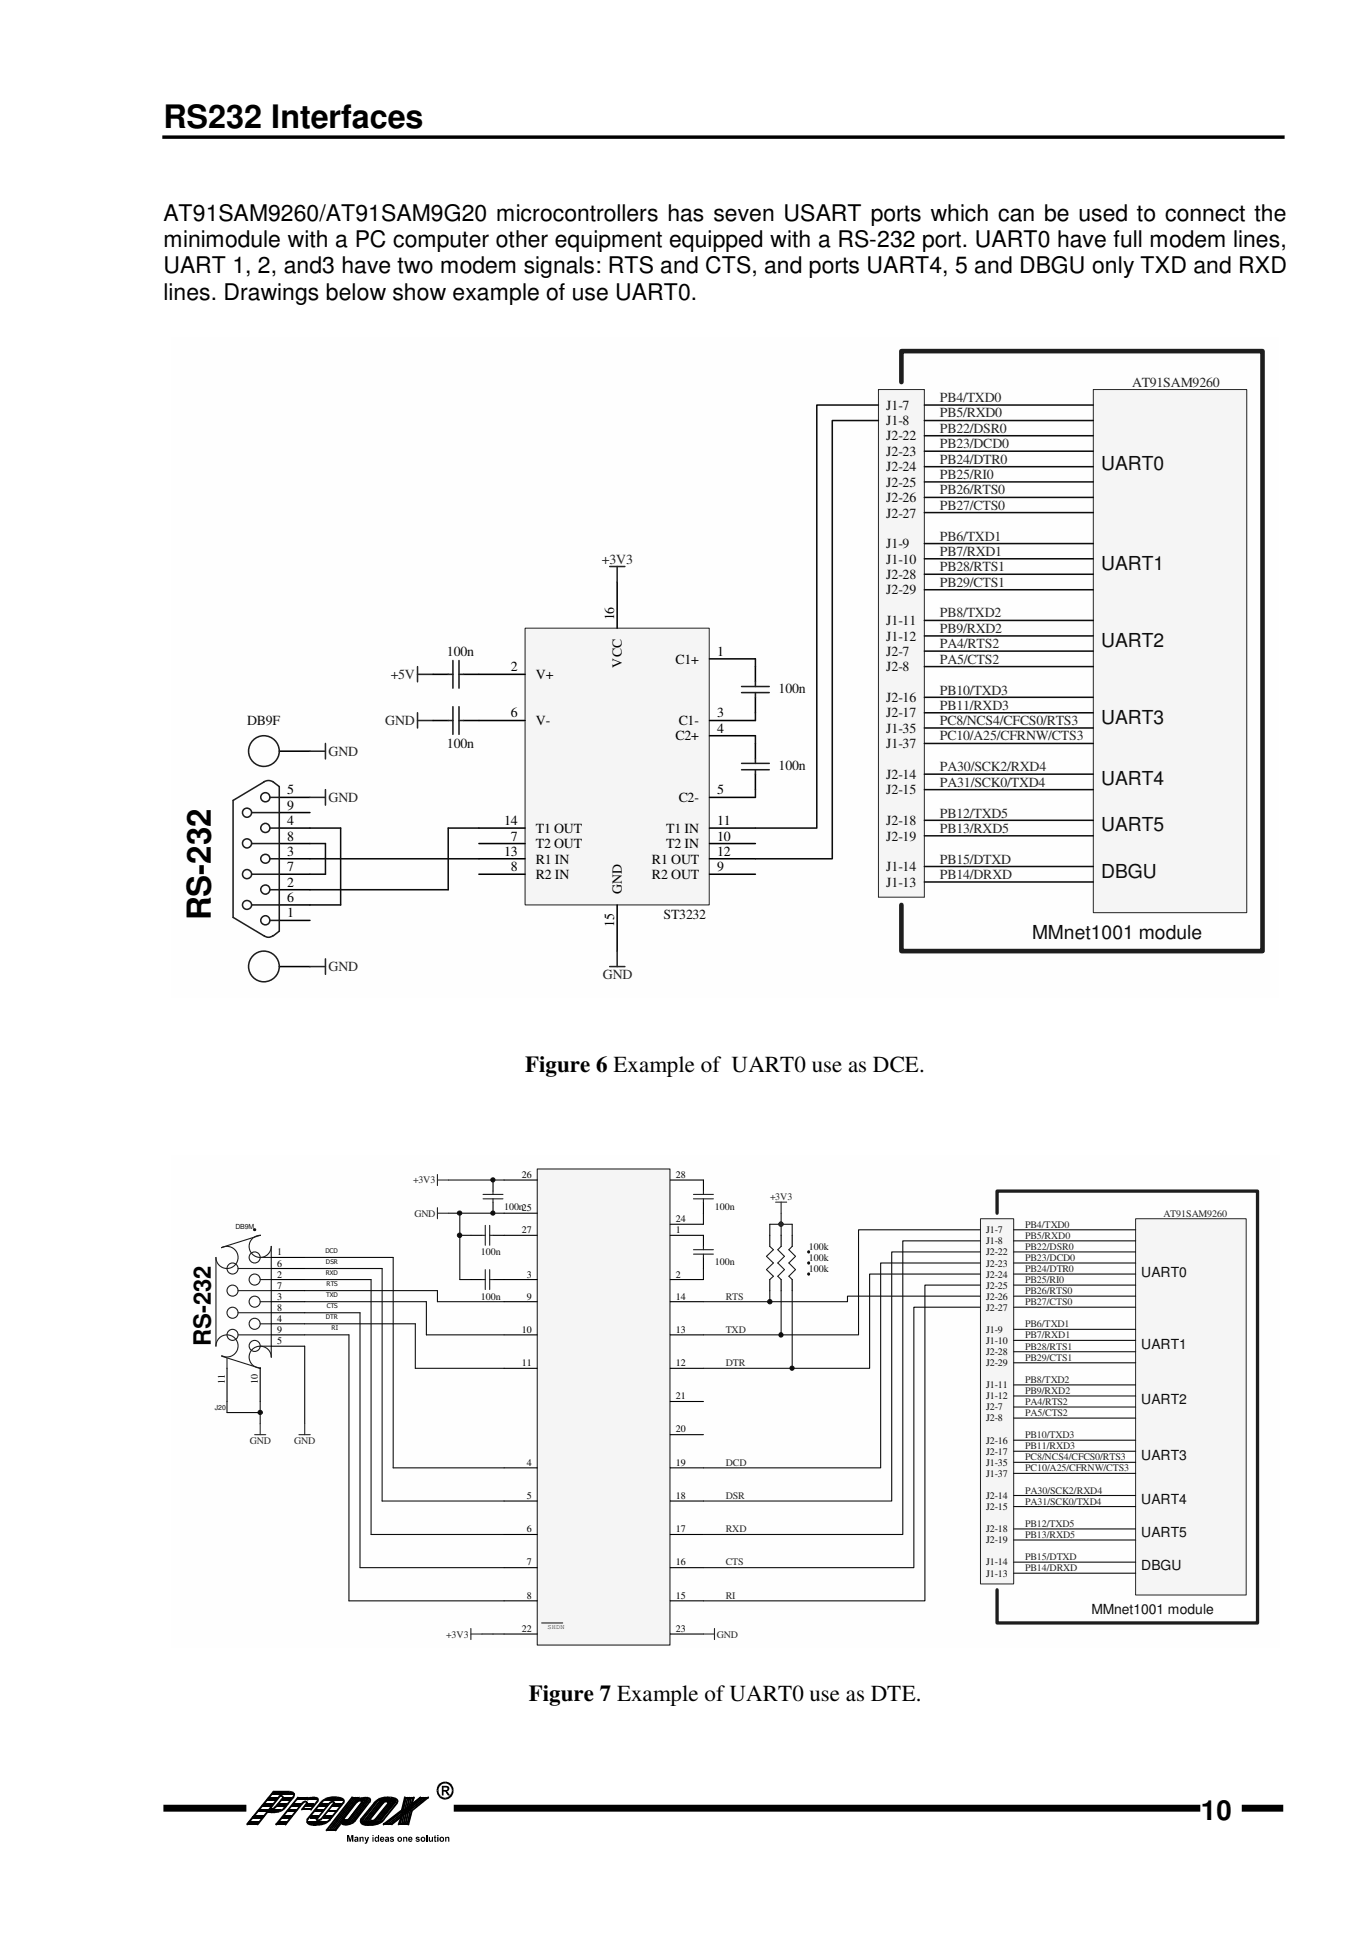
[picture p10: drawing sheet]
<svg xmlns="http://www.w3.org/2000/svg" width="210mm" height="297mm" viewBox="0 0 210 297" stroke-linecap="round" stroke-linejoin="round" font-family="sans-serif">
<path d="M25 276.9h12.7M69.5 276.9h114.3M190.1 276.9h6.4" fill="none" stroke="#000" stroke-width="1.1" stroke-linecap="butt"/>
<g fill="#000">
<path d="M37.7 279.2l.2 .3-.2-.1zM37.8 279.2h1.6v.3h-1.6zM38 279h.1v.3l-.2-.1zM38 278.9l.1-.1v.3zM38.1 278.8h1.6v.3h-1.6zM38.6 278.2l.1-.1v.3zM38.7 278.1h1.6v.3h-1.6zM38.8 278l.1-.1v.3l-.1-.1zM38.9 277.9h1.5v.3h-1.5zM39.3 279.2l.2 .2-.1 .1zM39.3 277.2h.2v.3h-.2zM38.1 279h1.4v.3h-1.4z"/>
<path d="M39.5 279l.1 .1-.1 .2zM39.7 278.8l.1 .1v.2h-.1zM39.6 277.1l.2-.1v.3l-.2-.1zM40 276.4l.2-.1v.3h-.2zM40.2 276.3h1.4v.3h-1.4zM40.3 278.1l.1 .1-.1 .2zM40.4 277.9l.2 .1-.2 .2zM40.3 276.1h.2v.3h-.2zM40.5 276.1h1.3v.3h-1.3zM40.8 277.4l.1-.1v.3h-.1zM40.9 277.3h.6v.3h-.6zM40.8 275.5l.1-.1v.3l-.1-.1z"/>
<path d="M40.9 275.4h1.3v.3h-1.3zM41 275.3l.1-.1v.3l-.2-.1zM41.1 275.2h1.4v.3h-1.4zM41.4 276.6h.1v.3h-.1zM41.5 277.3l.2 .1-.1 .2h-.1zM41.4 277.4l.1-.1v.3l-.1-.1zM41.6 276.3l.1 .1v.2h-.1zM41.6 274.6l.1-.1v.3h-.1zM41.8 274.2l.2 .2-4.1 5-.2-.2zM41.8 276.1h.2l-.1 .3zM41.7 274.3l.2-.1v.3l-.2-.1zM41.8 274.4h.1v.3l-.1-.1z"/>
<path d="M41.8 274.2h.2v.2zM42 276.6l.3 .2h-.1zM41.5 276.6l.2 .2 .4-.2 .2 .1-.3 .3-.4 .1-.2-.2h.1zM42.2 279.3l.2 .1-.2 .1zM42.2 275.4l.2 .1-.1 .2h-.1zM42.2 279.2h.1v.3zM42.3 279.2h1.4v.3h-1.4zM42.1 276.5h.2v.2zM42.2 276.4l.2-.1v.3h-.2zM42.4 276.3h1.4v.3h-1.4zM42.5 275.2l.1 .1-.1 .2zM42.4 279.1l.1-.1v.3z"/>
<path d="M42.5 279h1.2v.3h-1.2zM42.5 276.1h.1v.3h-.1zM42.6 276.1h1.4v.3h-1.4zM42.6 277.2l.2 .1-.1 .2h-.1zM42.5 278.9l.2-.1v.3zM42.7 278.8h1.2v.3h-1.2zM42.7 274.9l.2 .2-3.4 4.3-.2-.2zM41.5 277.3l1.2-.1 .1 .3-1.3 .1zM42.7 274.9h.1v.3l-.1-.1zM42.7 274.9h.2v.2zM43.1 277l.1 .1-.1 .2zM43 275.5l.1-.1v.3h-.1z"/>
<path d="M43.1 275.4h1.4v.3h-1.4zM43.2 275.3h.2v.1h-.2zM43.2 275.2l.2 .2-1.1 1.3-.2-.1zM43.1 278.2l.2-.1v.3zM43.3 278.1h1.2v.3h-1.2zM43.2 275.3l.1-.1v.3l-.2-.1zM43.3 275.2h1.4v.3h-1.4zM43.4 276.8l.2 .1-.1 .1zM43.2 275.2h.2v.2zM42.7 277.2l.6-.3 .1-.2 .2 .2-.3 .4-.5 .2zM42.8 274.9h.5l.1 .4h-.2l-.1-.2-.3 .1zM43.3 278l.2-.1v.3l-.2-.1z"/>
<path d="M43.5 277.9h1.2v.3h-1.2zM43.6 279.3l.2 .1-.2 .1zM43.6 276.5l.3 .2h-.3zM43.6 276.5l.3 .2-.3 .2-.2-.2zM43.4 276.7h.2l.1 .2zM43.7 279.2l.2 .1-.1 .2h-.1zM43.7 279l.2 .1-.1 .2zM43.8 276.3l.1 .1v.2h-.1zM43.6 276.5h.3v.2zM43.9 278.8l.2 .1-.1 .2h-.1zM43.8 277.3l.1-.1v.3h-.1zM43.9 277.2h1.3v.3h-1.3z"/>
<path d="M44 276.1l.2 .1-.1 .2zM44 277h.1v.3l-.1-.1zM44.1 277h1.2v.3h-1.2zM41.9 274.2h2.4v.3v-.3v.3h-2.4zM44.5 275.4l.1 .1v.2h-.1zM44.5 278.1l.1 .1-.1 .2zM44.7 275.2l.2 .1-.1 .2h-.1zM44.6 276.4l.1-.1v.3h-.1zM44.7 276.3h1.2v.3h-1.2zM44.7 277.9l.1 .1-.1 .2zM44.7 275.2l.3 .1-.3 .1zM44.7 275.1l.3 .2-1.1 1.4-.3-.2z"/>
<path d="M44.7 274.4h.2l-.1 .3h-.1zM44.8 276.1h.2v.3l-.2-.1zM45 276.1h1.2v.3h-1.2zM44.3 274.2l.6 .1 .2 .3 .1 .3-.2 .4-.3-.1 .2-.5-.6-.2zM44.7 275.1h.3v.2zM45 274.5l.1 .1-.1 .2zM45.2 277.2l.1 .1v.2h-.1zM45.3 277l.2 .1-.1 .2h-.1zM45.4 275.5l.1-.1v.3l-.1-.1zM45.5 275.2l.2 .1-3.3 4.1-.2-.2zM45.5 275.3h.1v.3l-.1-.1zM45.5 275.1h.1v.3l-.1-.1z"/>
<path d="M45.6 275.1h1.5v.3h-1.5zM45.5 275.1h.2l.1 .2zM45.9 276.3l.2 .1-.1 .2h-.1zM46.2 276.1l.1 .1-.1 .2zM46.1 276.9l.3 .2-.2 .1zM46.1 277l.1-.1v.3zM46.2 276.9h1.4v.3h-1.4zM46.2 276l.2 .1-2.6 3.3-.2-.2zM46.2 276l.2 .2h-.2zM46.3 275.9l.2 .1v.1l-.3-.1zM46.7 276.4l.1-.1v.3h-.1zM46.8 276.3h1.2v.3h-1.2z"/>
<path d="M46.9 276l.2 .1-.7 1-.2-.2zM46.9 276.1l.3-.1-.2 .2zM46.8 276.2l.1-.1v.3h-.1zM46.9 276.1h1.2v.3h-1.2zM47 275.6l.2-.1v.2zM47 278.4l.2 .3-.2-.1zM46.9 278.9l.1-.1v.3zM47.1 275.1l.1 .1-.1 .2zM46.9 275.2v-.1l.2 .1-.2 .1zM46.9 275.9h.2l.1 .2zM47 275.3l.1-.1 .1 .3-.2-.1zM47.1 278.4l.1 .1v.2z"/>
<path d="M46.3 275.9a.47 .47 0 0 1 .5-.2 .47 .47 0 0 1 .4 .3l-.3 .1-.2-.1-.3 .1-.2-.1zM47.1 279h.1v.3l-.1-.1zM46.9 275.3l.2-.1 .1 .3-.2 .1zM47.3 278.2l.1-.1v.3zM47.4 278.1h1.2v.3h-1.2zM47.5 277l.2 .2h-.2zM47.5 277.9h.1v.3l-.1-.1zM47.6 277.9h1.3v.3h-1.3zM47.6 276.9l.2 .1-.1 .2h-.1zM47.8 279.3l.1-.1v.3l-.2-.1zM47.9 279.2h.3v.3h-.3zM47 278.4h.1l.2 .7 .6 .1v.3h-.3a.81 .81 0 0 1-.7-.5z"/>
<path d="M47.9 279.2l.1 .1v.2h-.1zM48 276.3l.1 .2-.1 .1zM48.1 276.1l.1 .1v.2h-.1zM48 277.2h.1v.3h-.1zM48.1 277.2h1.3v.3h-1.3zM48 279.3l.2-.1v.3h-.2zM48.2 279.2h.2v.3h-.2zM48.2 279.2l.1 .1v.2h-.1zM48.2 277.1l.1-.1v.3zM48.3 277h1.2v.3h-1.2zM48.4 279.2l.1 .1v.2h-.1zM48.3 278.5l.3 .1-.2 .1z"/>
<path d="M48.3 279.3l.1-.1v.3h-.1zM48.4 275.3h.2l-.1 .3zM48.5 275.7l.2 .2-1 1.3-.2-.3zM48.4 275.8l.3 .1-.2 .1zM48.6 275.4l.1 .1v.2h-.1zM48.6 278.1l.2 .1-.2 .2zM48.4 278.4h.2v.2h-.3zM48.5 275.7h.2v.2zM47.1 275.2l.7-.1h.6l.4 .2v.4l-.1 .2-.2-.1 .1-.3-.5-.1-.9 .1zM48.7 276.4l.1-.1v.3h-.1zM48.8 276.3h1.3v.3h-1.3zM48.9 277.9l.1 .1-.1 .2z"/>
<path d="M48.9 276.2l.1-.1v.3h-.1zM49 276.1h1.3v.3h-1.3zM49 276l.2 .2-2 2.4-.2-.2zM49 276l.2 .2-.3-.1zM49 278.5l.3 .1-.2 .1zM48.3 278.6h.6l.2-.2 .1 .3-.3 .1h-.3zM49 276l.1-.2 .3 .2-.2 .2zM49.1 275.8l.3 .2-.2 .1zM49 276l.1-.1 .1 .2zM49.1 278.4l.2 .1-.1 .2zM49.4 277.2l.1 .1v.2h-.1zM49.1 275.8h.2l.1 .2z"/>
<path d="M49.4 278.2l.1-.1v.3zM49.5 278.1h1.2v.3h-1.2zM49.5 277l.2 .1-.1 .2h-.1zM49.5 278l.2-.1v.3h-.2zM49.7 277.9h1.2v.3h-1.2zM49.6 275.5h.1v.3zM49.7 279l.1 .1-.1 .2zM50 278.8l.1 .1-.1 .2zM50.1 276.3l.1 .1v.2h-.1zM50.1 277.3l.1-.1v.3h-.1zM50.2 277.2h1.2v.3h-1.2zM50.3 276.1l.1 .1v.2h-.1z"/>
<path d="M50.3 280l.3 .1-.2 .1zM50.4 276l.2 .1-2 2.5-.2-.1zM50.3 275.3h.1v.2h-.2zM50.4 275.3h1.5v.2h-1.5zM50.3 277.2l.1-.1v.3l-.1-.1zM50.4 277.1h1.2v.3h-1.2zM50.4 278.5l.2 .2h-.1zM48.4 279.2l1.1-.1 .7-.3 .2-.3 .2 .2-.6 .5-.8 .3h-.8zM50.4 276l.2 .2h-.1zM50.5 275.9l.1 .1v.1l-.2-.1zM50.6 280l.2 .1v.1h-.2zM50.5 278.4l.2 .1-.1 .2z"/>
<path d="M50.7 278.1l.2 .1-.2 .2zM50.7 276.4l.1-.1v.3h-.1zM50.8 276.3h1.3v.3h-1.3zM50.9 277.9l.2 .1-.2 .2zM50.9 280l.2 .2h-.2zM50.9 276.2l.1-.1v.3h-.1zM51 276.1h1.3v.3h-1.3zM51.1 276l.2 .1-2 2.5-.2-.1zM51.1 276.1l.2-.1-.1 .2zM51.2 280l.2 .1-.1 .1zM51.1 275.9l.2 .1v.1l-.2-.1zM50.4 275.9a.5 .5 0 0 1 .9 .1l-.2 .1-.3-.1-.2 .2z"/>
<path d="M51.4 277.2l.1 .1v.2h-.1zM51.6 277.1l.1 .1v.2h-.1zM49.4 275.5l1.1-.4h1.1v.3l-.8-.1-.6 .2-.5 .2-.3 .3-.3-.2zM51.9 275.3l.2 .1v.1h-.2zM52 279.2l.2 .2-.7 .9-.2-.2zM52.1 276.3l.2 .1-.1 .2h-.1zM52 279.1h.2l.1 .2zM52.3 276.1l.2 .2-.1 .1h-.1zM52.2 278.7h.1v.3l-.1-.1zM52.3 278.7h1v.3h-1zM52.2 279.1l.1-.1v.3zM52.3 279h1.4v.3h-1.4z"/>
<path d="M52.4 278.5l.2 .2h-.1zM52.5 276l.2 .1-2.1 2.6-.2-.2zM51.6 275.1h.5l.6 .3 .1 .5-.1 .2-.2-.2 .1 .3-.2-.1 .1-.4-.5-.3h-.4zM52.3 278.9h.2v.2zM52.5 278.6l.3-.2 .2 .2 .3-.2 .2 .3-.5 .1h-.3zM52.5 275.5h.2l-.1 .3zM52.5 275.9h.1l.1 .2-.1 .1zM52.5 279.2l.1-.1v.3h-.1zM52.5 275.9h.1l.1 .2zM52.9 279.1l.2 .1-.1 .1-.1-.1zM53.2 279.1l.2 .2-.3-.1zM52.6 279.1l.6 .1v.3l-.6-.1z"/>
<path d="M53.2 279.2h.1l-.1 .3zM53.3 278.7l.1 .1-.1 .2zM53.3 278.5l.2 .2h-.2zM53.4 279.1l.3 .1-.2 .1zM53.7 279l.1 .1-.1 .2zM53.8 275.1l.2 .2-3.9 5-.2-.2zM53.8 278.9l.3 .2h-.3zM53.8 275.1h.1v.3l-.1-.1zM53.9 275.1h1v.3h-1zM54 275.2l.2 .2-3.6 4.7-.2-.1zM53.8 275.1h.2l.1 .2zM54.1 278.8l.3 .1-.2 .1z"/>
<path d="M52.2 279l.1-.1 .2 .3h.5l.8-.2 .4-.3 .2 .2-.4 .4-1 .2-.7-.1-.1-.2zM54 275.2h.2l.1 .1zM54.3 275.2l.2 .2-3.7 4.7-.2-.1zM54.2 278.7h.2v.2zM54.5 275.8l.2 .2-2.1 2.7-.2-.2zM54.3 275.2l.1-.1 .1 .3zM54.4 275.9l.1-.1 .2 .3h-.2zM54.6 275.2l.2 .2-3.7 4.7-.2-.1zM54.6 275.4h1.2v.4h-1.2zM54.4 275.5l.2-.1v.4l-.2-.1zM54.7 275.3l.2 .2-3.5 4.6-.2-.1zM54.5 275.8h.2v.2z"/>
<path d="M54.6 275.2l.1-.1 .1 .2zM54.9 275.3l.1 .2h-.2zM54.7 275.3h.2v.2zM54.9 275.1l.2 .1-.1 .2zM55.2 278.4l.2 .3-.2-.1zM55.2 275.9l.3 .1-.2 .1zM55.2 278.7v.3h-.1zM55.3 278.4l.2 .1-.1 .2h-.1zM55.3 275.8l.2 .3-2 2.6-.2-.2zM55.3 278.6l.3 .2h-.2zM55.3 279.1l.1-.1v.3l-.1-.1zM55.3 275.8h.2l.1 .2z"/>
<path d="M54.6 275.8l.3-.3h.3l.3 .3v.2l-.5-.2-.3 .3zM55.7 278.6l.2 .2h-.2zM55.8 275.4l.2 .1-.1 .3h-.1zM55.8 275.2l.2 .2-2.9 3.8-.2-.1zM56 278.6l.2 .2h-.2zM55.8 275.2h.2l.1 .1zM56.1 275.2l.2 .2-2.9 3.8-.2-.1zM56.3 275.3l.2 .2-2.8 3.7-.2-.1zM56.1 275.2h.2v.2zM55.2 278.4h.1v.3l.1-.1v.3l.1 .2 .8 .2v.3l-.6-.1a.67 .67 0 0 1-.6-.6zM56.3 279.3l.2 .1-.1 .2h-.1zM56.2 279.3h.1v.3l-.1-.1z"/>
<path d="M56.4 275.5l.2 .2-2.5 3.4-.3-.2zM56.3 275.3h.1l.1 .2zM56.5 275.8l.2 .2-2.3 2.9-.2-.2zM56.4 275.8l.3 .2h-.2zM58.6 275.7l.2 .2-2.3 3-.2-.2zM56.4 275.5l.2-.1v.3zM56.6 278.4l.1 .2h-.1zM56.5 275.8l.1-.1 .1 .3zM54.9 275.3l.8-.2 .8 .1 .3 .3-.1 .5-.2-.2a.21 .21 0 0 0 0-.3 .21 .21 0 0 0-.2-.1l-1.3 .1zM56.6 278.5h.2l-.2 .1zM57.2 276l.2 .2-2 2.4-.2-.2zM57.1 276.1l.3 .1h-.2z"/>
<path d="M57.3 278.7l.2 .2-.1 .1zM57.3 275.9l.3 .2h-.2zM56.6 278.6l.2-.1 .3 .1 .3-.1 .1 .2-.3 .1h-.3zM57.4 275.8l.2 .2-.2 .2-.2-.2zM57.4 278.5l.1 .2-.1-.1zM57.2 276h.2v.1zM57.4 278.5h.1v.2zM57.4 275.8h.2v.2zM57.7 278.6l.2 .2h-.2zM57.7 275.6l.3 .2-2.4 3-.2-.2zM57.8 275.5h.1v.3l-.1-.1zM57.9 279l.1 .1v.2h-.1z"/>
<path d="M57.7 275.6h.3v.2zM58 278.6l.2 .2h-.2zM58.1 275.6l.2 .2-2.4 3-.2-.2zM58.2 278.6l.1 .2h-.1zM58.1 275.6h.1v.3l-.1-.1zM60.4 275.7l.2 .1-2.4 3-.2-.2zM58.1 275.6h.2v.2zM58.4 278.7l.2 .1-.1 .2h-.1zM58.4 275.6l.2 .2-2.4 3-.2-.2zM58.5 276l.2 .2-.2-.1zM58.5 275.3h.1v.2h-.1zM56.3 279.3l1.3-.1 .7-.3 .3-.4 .2 .2-.3 .4-.8 .3-1.4 .2z"/>
<path d="M58.6 278.6l.2 .1h-.2zM58.6 275.9l.2 .2-2 2.5-.2-.2zM58.4 275.6h.2l.1 .2zM58.6 279.2l.2 .3-.2-.1zM58.6 279.2h.2v.3l-.2-.1zM58.8 279.2h1.2v.3h-1.2zM58.6 275.9h.2v.2zM58.6 278.5h.2l.1 .1zM59.1 279l.2 .3h-.2zM59.3 276.1h.2l-.1 .1zM59.3 279.2l.2 .2h-.1zM59.4 276l.2 .1-2.1 2.5-.1-.1z"/>
<path d="M58.7 275.9l.3-.2a.32 .32 0 0 1 .4 .3l.1 .1h-.2l-.1-.1h-.2l-.3 .1-.1-.1zM59.2 275.6l.2-.1 .1 .1-.3 .2zM59.4 276h.2v.1zM59.6 276.4l.2-.2v.2zM59.6 276.1l.3-.1-.1 .2zM59.4 275.5l.3 .1-.3 .1zM57.4 275.8l.8-.5 .6-.2h1v.3h-1a1.7 1.7 0 0 0-1.2 .6zM59.8 275.7l.2 .2-2.5 3-.2-.2zM59.2 275.8l.3-.2 .3 .6-.2 .2zM59.4 275.7l.3-.1 .2 .4-.3 .1zM59.9 279.1l.2 .2-.2-.1zM59.9 279.2l.2 .2h-.2z"/>
<path d="M60 279.2l.1 .1-.1 .2zM59.8 275.7l.2-.1 .1 .2zM58.6 275.3h1.6v.3l-1.6-.1zM60.2 275.3l.1 .1-.1 .2zM60.2 275.6l.2 .2-2.5 3-.2-.2zM60.2 275.6h.1l.1 .2zM60.5 275.6l.1 .1-.1 .2zM60.5 275.7l.2 .2-2.3 2.9-.2-.2zM60.4 275.6h.2v.2zM59.8 275.1h.4a1.08 1.08 0 0 1 .8 .6l-.1 .5v-.1l-.2-.1 .1 .2-.2-.1 .1-.4-.4-.2-.5-.1zM60.7 275.5h.1l-.1 .3zM60.7 276l.2 .2-2.1 2.5-.2-.2z"/>
<path d="M60.5 275.7l.2-.1 .1 .2zM60.7 276l.1-.1 .1 .3zM60.7 275.9l.2 .1v.2zM60.9 279.2l.3 .2h-.2zM60.9 279.2h.1v.3l-.1-.1zM61 279.2h1.5v.3h-1.5zM61.1 279.1l.3 .1-.1 .1zM59.9 279.2l1.4-1.2 .2 .3-1.4 1.1zM61.3 278.1l.3 .1-.4 1.2-.3-.2zM61.3 277.2h.3l-.2 .1zM61.4 279.1l.3 .1-.2 .1zM58.7 279.2l2.7-2.1 .2 .2-2.8 2.1z"/>
<path d="M61.3 278h.2l.1 .3zM61.3 278.1l.3-.1v.2zM61.4 277l.2 .1v.2zM61.7 279.1l.3 .1-.2 .1zM61.8 275.2l.3 .1-.5 1.9h-.2zM62 275.3h.3l-.9 3.9-.3-.1zM62 279.1l.3 .1-.2 .1zM61.8 275.1h.2v.3l-.2-.1zM62 275.1h1.3v.3h-1.3zM61.8 275.1h.3v.2zM62 275.2l.1-.1 .2 .2zM62.3 275.3h.2l-.8 3.9-.3-.1z"/>
<path d="M62.3 279.1l.2 .1-.1 .1zM62.4 279.3l.3 .1-.3 .1zM62.3 275.2l.1-.1 .1 .2zM62.5 275.3h.3l-.8 3.9-.3-.1zM62.5 279.2l.2 .1-.1 .2zM62.6 275.2l.1-.1 .1 .2h-.3zM62.8 275.3h.3l-.8 3.9-.3-.1zM62.8 276.3l.3 .1-.2 .1zM62.9 277.2h.3l-.5 2.2-.3-.1zM62.9 276.3l.3 .2h-.2zM62.9 277.1l.2 .3-.2-.1zM62.8 275.2h.3v.1z"/>
<path d="M63.1 275.3h.3l-.9 3.9-.2-.1zM63.2 275.2l.3 .1-.4 1.1-.3-.1zM62.9 277.1h.3v.1zM63.3 275.1l.2 .1-.1 .2h-.1zM63.1 275.2l.2-.1 .1 .2zM63.2 275.1h.3v.2l-.3-.1zM59.1 279l5.2-3.8 .1 .2-5.1 3.9zM63 276.2l1.3-1.1 .1 .3-1.2 1.1zM64.2 275.2l.2-.1v.3l-.2-.1zM64.4 275.1h1.1v.3h-1.1zM64.3 275.2h.2v.1l-.1 .1zM64.3 275.1l.2 .1-.1 .2z"/>
<path d="M59.4 279.2l5.3-4 .2 .2-5.4 4zM64.7 275.2h.2v.1v.1zM59.9 279.1l5.2-3.9 .2 .2-5.2 3.9zM65.1 275.2h.2l.1 .1-.1 .1zM63 277.1l2.4-2 .2 .2-2.4 2zM65.5 275.1h.2l-.1 .3h-.1zM65.4 275.1h.3v.2zM67.1 273.3l.5-.4 .6-.1v.3h-.3a1.09 1.09 0 0 0-.8 .8v.3l-.3-.1 .3 .1h-.3h.3h-.3l.1-.6zM66.8 274.1l.3 .1zM66.8 274.2h.3l.2 .5 .2 .3-.2 .2-.4-.5zM68.2 272.8l.5 .1a1.17 1.17 0 0 1 .7 .9l.1 .4h-.3l-.3-.8-.5-.3h-.2zM67.5 275l.3 .2 .4 .1v.2l-.8-.2-.1-.1z"/>
<path d="M69.2 274.1l.3 .1-.1 .4a1.42 1.42 0 0 1-1.2 .9v-.2l.4-.2 .3-.2 .2-.4zM69.2 274.1l.3 .1zM49.9 280.2l.2 .1-.1 .1zM49.9 280.2l.1-.1v.3l-.1-.1zM50 280.1h1.4v.3h-1.4zM51.2 280.2l.3 .1-.2 .1zM51.4 280.1l.1 .1-.1 .2z"/>
</g>
<path d="M39.5 277.3h3.1M39.8 277.2h3.3M41.7 274.7h3.3M41.9 274.5h2.8M45.5 275.5h3.1M45.6 275.4h2.8M47 279h3M47.2 279.2h2.5M49.7 275.6h2.8M55.4 279.2h2.5M57.9 275.6h2.8M58.2 275.7h2.3" fill="none" stroke="#000" stroke-width=".3"/>
<g fill="#000">
<path d="M67.6 273.4h.8l.3 .2 .1 .4-.1 .2-.3 .1 .5 .6h-.3l-.4-.6h-.3v.6h-.3zM67.9 273.7v.4l.6-.1-.1-.3z" fill-rule="evenodd"/>
<path d="M53.1 281h.3l.2 .7 .2-.7h.3v1h-.2v-.8l-.2 .8h-.2l-.2-.8v.8h-.2z" fill-rule="evenodd"/>
<path d="M54.4 281.3h.4l.1 .7h-.2v-.1l-.3 .1-.2-.1 .1-.3 .4-.1v-.1h-.4zM54.4 281.7v.2l.3-.1v-.2z" fill-rule="evenodd"/>
<path d="M55 281.3h.2l.3-.1 .2 .1v.7h-.2v-.6h-.3v.6h-.2z" fill-rule="evenodd"/>
<path d="M55.8 281.3h.2l.1 .5 .2-.5h.2l-.3 .9-.2 .1-.2-.1h.2v-.2z" fill-rule="evenodd"/>
<path d="M57 281h.2v.1h-.2zM57 281.3h.2v.7h-.2z" fill-rule="evenodd"/>
<path d="M57.5 281.3l.2-.1 .2 .1v-.3h.1v1l-.1-.1a.28 .28 0 0 1-.3 .1 .28 .28 0 0 1-.2-.2v-.4zM57.6 281.4l-.1 .3 .3 .2v-.5z" fill-rule="evenodd"/>
<path d="M58.2 281.4a.35 .35 0 0 1 .5-.1 .35 .35 0 0 1 .1 .4h-.4v.2l.4-.1a.33 .33 0 0 1-.3 .2 .33 .33 0 0 1-.3-.2zM58.4 281.4v.2h.2v-.2z" fill-rule="evenodd"/>
<path d="M59.1 281.3h.4l.1 .7h-.2v-.1l-.3 .1-.2-.1 .1-.3 .4-.1v-.1h-.4zM59.1 281.7v.2l.3-.1v-.2z" fill-rule="evenodd"/>
<path d="M59.8 281.3l.3-.1 .2 .1v.1l-.1 .1-.1-.1h-.2l.4 .2-.1 .3a.36 .36 0 0 1-.5-.1h.5l-.5-.2z" fill-rule="evenodd"/>
<path d="M60.8 281.6a.4 .4 0 0 1 .8 0 .4 .4 0 0 1-.8 0zM61.1 281.4l-.1 .4 .3 .1 .1-.3-.1-.2z" fill-rule="evenodd"/>
<path d="M61.7 281.3h.6l.1 .7h-.2l-.1-.6-.2 .1v.5h-.2z" fill-rule="evenodd"/>
<path d="M62.7 281.3v-.1a.38 .38 0 0 1 .5 .5h-.5v.2l.5-.1a.36 .36 0 0 1-.4 .2 .36 .36 0 0 1-.3-.3zM62.7 281.4v.2h.2v-.2z" fill-rule="evenodd"/>
<path d="M63.7 281.3l.4-.1 .2 .2h-.5l.5 .2-.1 .3-.4 .1-.2-.1v-.1h.5l-.4-.2z" fill-rule="evenodd"/>
<path d="M64.6 281.3l.3-.1 .2 .2v.4l-.2 .2a.41 .41 0 0 1-.4-.2 .41 .41 0 0 1 0-.5zM64.7 281.4l-.1 .4 .2 .1 .1-.4z" fill-rule="evenodd"/>
<path d="M65.3 281h.1v1h-.1z" fill-rule="evenodd"/>
<path d="M65.7 281.3h.1l.1 .6 .2-.1v-.5h.2v.7l-.2-.1-.3 .1-.1-.1z" fill-rule="evenodd"/>
<path d="M66.5 281.1l.2-.1v.3h.1v.1h-.1v.4h.1v.2l-.3-.1v-.5h-.1z" fill-rule="evenodd"/>
<path d="M66.9 281h.2v.1h-.2zM66.9 281.3h.2v.7h-.2z" fill-rule="evenodd"/>
<path d="M67.3 281.6a.39 .39 0 0 1 .7 0 .39 .39 0 0 1-.7 0zM67.5 281.4v.4h.3v-.4z" fill-rule="evenodd"/>
<path d="M68.2 281.3h.2l.2-.1 .2 .1v.7h-.2l-.1-.6-.2 .1v.5h-.1z" fill-rule="evenodd"/>
</g>
<path d="M55.2 278.8h3.2" fill="none" stroke="#000" stroke-width=".34"/>
<path d="M26.3 51.6h169.3v101.1h-169.3z" fill-rule="evenodd" fill="#fefefe"/>
<path d="M26.3 51.6v101.1h169.3v-101.1" fill="none" stroke="#fefefe" stroke-width=".15"/>
<path d="M26.3 51.6h169.3v101.1h-169.3z" fill-rule="evenodd" fill="#fefefe"/>
<path d="M26.3 51.6v101.1h169.3v-101.1" fill="none" stroke="#fefefe" stroke-width=".15"/>
<path d="M134.5 59.6h7v77.8h-7z" fill-rule="evenodd" fill="#f5f5f5"/>
<path d="M134.5 59.6h7v77.8h-7z" fill="none" stroke="#262626" stroke-width=".15"/>
<path d="M47.5 131.5h25.8M47.5 126.8h4.7v11.8h-4.7M73.3 126.8h-4.7v9.4h-21.1" fill="none" stroke="#0e0e0e" stroke-width=".23"/>
<path d="M80.4 96.2h28.2v42.4h-28.2z" fill-rule="evenodd" fill="#f5f5f5"/>
<path d="M80.4 96.2h28.2v42.4h-28.2z" fill="none" stroke="#262626" stroke-width=".15"/>
<g fill="none" stroke="#000" stroke-width=".23">
<path d="M94.5 89.1v7.1M42.8 115h4.7M66.3 103.3h2.3M66.3 110.3h2.3M71 103.3h9.4M71 110.3h9.4M108.6 100.9h7.1M108.6 110.3h7.1M108.6 112.6h7.1M115.7 102.1v2.3M115.7 106.8v2.3M115.7 113.8v2.4"/>
<path d="M115.7 118.5v2.4M42.8 122.1h4.7M42.8 126.8h4.7M42.8 129.2h4.7M42.8 131.5h4.7M42.8 133.9h4.7M42.8 138.6h4.7M42.8 136.2h4.7M42.8 124.4h4.7M73.3 126.8h7.1M73.3 129.2h7.1M73.3 131.5h7.1"/>
<path d="M73.3 133.9h7.1M94.5 138.6v7M108.6 122.1h7.1M108.6 126.8h7.1M108.6 129.2h7.1M108.6 131.5h7.1M108.6 133.9h7.1M42.8 140.9h4.7M42.8 148h4.7"/>
</g>
<g fill="none" stroke="#1c1c1c" stroke-width=".23">
<path d="M40.4 119.7l.7-.2a2.31 2.31 0 0 1 1.7 .9v22.2l-1 .7M40.4 119.7l-4.7 2.9v17.9l4.7 2.8M68.6 103.3h.7M68.6 110.3h.7M69.3 101.1v4.3M69.3 108.2v4.2M70.3 103.3h.7M70.3 101.1v4.3M70.3 108.2v4.2M70.3 110.3h.7M113.5 106h4.3M113.5 105.1h4.3"/>
<path d="M113.5 117.9h4.3M113.5 116.9h4.3M115.7 104.4v.7M115.7 106v.8M115.7 116.2v.7M115.7 117.9v.6M38.5 124.4h4.3M38.5 129.2h4.3M38.5 133.9h4.3M38.5 138.6h4.3M41.4 122.1h1.4M41.4 126.8h1.4"/>
<path d="M41.4 131.5h1.4M41.4 136.2h1.4M40.4 143.3a1.03 1.03 0 0 0 1.4 0M41.4 140.9h1.4"/>
<circle cx="40.4" cy="115" r="2.35"/>
<circle cx="37.8" cy="133.8" r=".7"/>
<circle cx="37.8" cy="124.4" r=".7"/>
<circle cx="37.8" cy="129.1" r=".7"/>
<circle cx="37.8" cy="138.6" r=".69"/>
<circle cx="40.6" cy="122.1" r=".7"/>
<circle cx="40.6" cy="126.8" r=".69"/>
<circle cx="40.6" cy="136.2" r=".69"/>
<circle cx="40.6" cy="131.5" r=".69"/>
<circle cx="40.4" cy="148" r="2.35"/>
<circle cx="40.6" cy="140.9" r=".69"/>
</g>
<g fill="none" stroke="#262626" stroke-width=".23">
<path d="M93.3 86.7h2.4M94.5 86.7v2.4M47.5 115h2.3M49.8 113.8v2.4M63.9 102.1v2.3M63.9 109.1v2.4M63.9 110.3h2.4M63.9 103.3h2.4M47.5 122.1h2.3M49.8 120.9v2.4M47.5 148h2.3M49.8 146.8v2.4"/>
<path d="M93.3 148h2.4M94.5 145.6v2.4"/>
</g>
<path d="M115.7 100.9v1.2M115.7 109.1v1.2M115.7 112.6v1.2M47.5 129.2h2.3v4.7h-2.3M115.7 120.9v1.2" fill="none" stroke="#0e0e0e" stroke-width=".23"/>
<path d="M167.4 59.6h23.5v80.1h-23.5z" fill-rule="evenodd" fill="#f5f5f5"/>
<path d="M167.4 59.6h23.5v80.1h-23.5z" fill="none" stroke="#262626" stroke-width=".15"/>
<path d="M138 58.5v-4.7h55.3v91.8h-55.3v-7" fill="none" stroke="#1c1c1c" stroke-width=".7"/>
<g fill="none" stroke="#0e0e0e" stroke-width=".23">
<path d="M134.5 62h-9.4v64.8h-9.4M134.5 64.4h-7.1v67.1h-11.7M141.5 62h25.9M141.5 64.4h25.9M141.5 66.7h25.9M141.5 69.1h25.9M141.5 71.5h25.9M141.5 73.8h25.9M141.5 76.2h25.9M141.5 78.5h25.9M141.5 83.2h25.9M141.5 85.6h25.9"/>
<path d="M141.5 87.9h25.9M141.5 90.3h25.9M141.5 95h25.9M141.5 97.4h25.9M141.5 99.7h25.9M141.5 102.1h25.9M141.5 106.8h25.9M141.5 109.1h25.9M141.5 111.5h25.9M141.5 113.8h25.9M141.5 118.5h25.9M141.5 120.9h25.9"/>
<path d="M141.5 125.6h25.9M141.5 128h25.9M141.5 132.7h25.9M141.5 135h25.9"/>
</g>
<path d="M26.3 176.9h169.6v75.5h-169.6z" fill-rule="evenodd" fill="#fefefe"/>
<path d="M26.3 176.9v75.5M195.9 176.9v75.5" fill="none" stroke="#fefefe" stroke-width=".15"/>
<path d="M26.3 176.9h169.6v75.5h-169.6z" fill-rule="evenodd" fill="#fefefe"/>
<path d="M26.3 176.9v75.5M195.9 176.9v75.5" fill="none" stroke="#fefefe" stroke-width=".15"/>
<circle cx="119.6" cy="187.4" r=".32" fill="#0e0e0e"/>
<circle cx="119.6" cy="187.4" r=".32" fill="none" stroke="#0e0e0e" stroke-width=".15"/>
<g fill="none" stroke="#0e0e0e" stroke-width=".17">
<path d="M46.7 199.3h18.6v5.1h11.9M46.7 197.6h20.3v1.7h10.2M46.7 192.5h13.5v32.2h17M46.7 194.2h11.8v35.6h18.7M46.7 195.9h10.1v39h20.4M68.7 180.7h8.5M68.7 185.8h8.5M70.4 185.8v10.1h1.7M70.4 189.1h1.7M107.7 185.8v1.7M107.7 194.2v1.7M117.9 189.1v-1.6h3.4v1.6"/>
<path d="M119.6 185.8v3.3M34.8 214.6v1.7h5M39.8 214.6v3.4M46.7 206.1v11.9M46.7 202.7h16.9v6.8h13.6M46.7 201h8.4v39h22.1M46.7 204.4h6.7v40.7h23.8M73.8 250.2h3.4"/>
</g>
<circle cx="119.6" cy="187.4" r=".32" fill="#262626"/>
<circle cx="119.6" cy="187.4" r=".32" fill="none" stroke="#262626" stroke-width=".15"/>
<path d="M119.6 190.8l-.5 .5 1 1.1-1 1 1 1-1 1 .5 .5" fill="none" stroke="#1c1c1c" stroke-width=".17"/>
<path d="M119.6 189.1v1.7M119.6 195.9v1.7" fill="none" stroke="#000" stroke-width=".17"/>
<path d="M98.2 190.7h.3v.3h-.3z" fill-rule="evenodd" fill="#0e0e0e"/>
<path d="M98.2 190.7h.3v.3h-.3z" fill="none" stroke="#0e0e0e" stroke-width=".15"/>
<path d="M123.7 195h.2v.2h-.2z" fill-rule="evenodd" fill="#0e0e0e"/>
<path d="M123.7 195h.2v.2h-.2z" fill="none" stroke="#0e0e0e" stroke-width=".15"/>
<g fill="none" stroke="#1c1c1c" stroke-width=".17">
<path d="M33.9 191.1a1.7 1.7 0 0 1 2.4 .8 1.7 1.7 0 0 1-1.2 2.3 1.7 1.7 0 0 1-2-1.7v13.6a1.69 1.69 0 0 1 1.9-1.7 1.69 1.69 0 0 1 1.4 2.2 1.69 1.69 0 0 1-2.4 1M33.9 191l6-1.9a1.69 1.69 0 0 0-1.8 1.7 1.69 1.69 0 0 0 1.7 1.7 1.69 1.69 0 0 0 1.7-1.7v17a1.68 1.68 0 0 0-1.6-1.7 1.68 1.68 0 0 0-1.7 1.7 1.68 1.68 0 0 0 1.7 1.7h-.1M36.4 194.2h5.1M36.4 197.6h5.1M39.8 192.5h1.7M39.8 195.9h1.7M39.8 199.3h1.7M33.9 207.6l5.9 1.9M34.8 208v1.5M36.4 201h5.1M36.4 204.4h5.1M39.8 202.7h1.7"/>
<path d="M39.8 206.1h1.7"/>
<circle cx="35.6" cy="194.2" r=".85"/>
<circle cx="35.6" cy="197.6" r=".85"/>
<circle cx="39" cy="195.9" r=".85"/>
<circle cx="39" cy="199.3" r=".85"/>
<circle cx="39" cy="192.5" r=".85"/>
<circle cx="35.6" cy="201" r=".85"/>
<circle cx="35.6" cy="204.4" r=".85"/>
<circle cx="39" cy="202.7" r=".85"/>
<circle cx="39" cy="206.1" r=".85"/>
</g>
<path d="M41.5 199.3h5.2M41.5 195.9h5.2M41.5 192.5h5.2M41.5 197.6h5.2M41.5 194.2h5.2M34.8 209.5v5.1M39.8 209.5v5.1M41.5 206.1h5.2M41.5 202.7h5.2M41.5 204.4h5.2M41.5 201h5.2" fill="none" stroke="#000" stroke-width=".17"/>
<path d="M38.9 188.2h.2v.2h-.2z" fill-rule="evenodd" fill="#0e0e0e"/>
<path d="M38.9 188.2h.2v.2h-.2z" fill="none" stroke="#0e0e0e" stroke-width=".15"/>
<path d="M117.9 190.8l.5 .5-1.1 1.1 1.1 1-1.1 1 1.1 1-.5 .5" fill="none" stroke="#1c1c1c" stroke-width=".17"/>
<path d="M117.9 189.1v1.7M117.9 195.9v1.7" fill="none" stroke="#000" stroke-width=".17"/>
<path d="M98.2 195h.3v.2h-.3z" fill-rule="evenodd" fill="#0e0e0e"/>
<path d="M98.2 195h.3v.2h-.3z" fill="none" stroke="#0e0e0e" stroke-width=".15"/>
<path d="M123.7 191.6h.2v.2h-.2z" fill-rule="evenodd" fill="#0e0e0e"/>
<path d="M123.7 191.6h.2v.2h-.2z" fill="none" stroke="#0e0e0e" stroke-width=".15"/>
<path d="M121.3 190.8l-.5 .5 1 1.1-1 1 1 1-1 1 .5 .5" fill="none" stroke="#1c1c1c" stroke-width=".17"/>
<path d="M121.3 189.1v1.7M121.3 195.9v1.7" fill="none" stroke="#000" stroke-width=".17"/>
<path d="M98.2 192.4h.3v.2h-.3z" fill-rule="evenodd" fill="#0e0e0e"/>
<path d="M98.2 192.4h.3v.2h-.3z" fill="none" stroke="#0e0e0e" stroke-width=".15"/>
<path d="M123.7 193.3h.2v.2h-.2z" fill-rule="evenodd" fill="#0e0e0e"/>
<path d="M123.7 193.3h.2v.2h-.2z" fill="none" stroke="#0e0e0e" stroke-width=".15"/>
<g fill="none" stroke="#1c1c1c" stroke-width=".17">
<path d="M82.3 199.3h7.7M90.7 199.3l3.4-1.7v3.4zM94.1 199.3h8.5M82.3 204.4h7.7M82.3 209.5h7.7M87.3 214.6h6.8M89 219.7h5.1M90.7 204.4l3.4-1.7v3.4zM90.7 209.5l3.4-1.7v3.4zM94.1 212.9l3.4 1.7-3.4 1.7zM94.1 218l3.4 1.7-3.4 1.7zM94.1 204.4h8.5"/>
<path d="M94.1 209.5h8.5M98.2 214.6h4.4M98.2 219.7h4.4M82.3 224.7h8.4M82.3 229.8h8.4M82.3 234.9h8.4M90.7 223.1l3.4 1.6-3.4 1.7zM90.7 228.1l3.4 1.7-3.4 1.7zM90.7 233.2l3.4 1.7-3.4 1.7zM90.7 238.3l3.4 1.7-3.4 1.7zM92.8 230.5l3 2.7M92.8 235.6l3 2.6"/>
<path d="M92.9 225.4l2.9 2.7v20.4M94.8 224.7h7.8M94.8 229.8h7.8M94.8 234.9h7.8M82.3 240h8.4M92.8 240.7l3 2.9M94.8 240h7.8"/>
<circle cx="90.4" cy="199.3" r=".33"/>
<circle cx="90.4" cy="204.4" r=".34"/>
<circle cx="90.4" cy="209.5" r=".33"/>
<circle cx="97.8" cy="219.7" r=".33"/>
<circle cx="97.8" cy="214.6" r=".32"/>
<circle cx="94.4" cy="229.8" r=".34"/>
<circle cx="94.5" cy="224.7" r=".33"/>
<circle cx="94.5" cy="234.9" r=".33"/>
<circle cx="94.5" cy="240" r=".33"/>
</g>
<circle cx="95.8" cy="243.6" r=".32" fill="#1c1c1c"/>
<circle cx="95.8" cy="243.6" r=".32" fill="none" stroke="#1c1c1c" stroke-width=".17"/>
<circle cx="95.8" cy="238.1" r=".32" fill="#1c1c1c"/>
<circle cx="95.8" cy="238.1" r=".32" fill="none" stroke="#1c1c1c" stroke-width=".17"/>
<circle cx="95.8" cy="233.2" r=".33" fill="#1c1c1c"/>
<g fill="none" stroke="#1c1c1c" stroke-width=".17">
<path d="M82.3 245.1h8.4M90.7 243.4l3.4 1.7-3.4 1.7zM92.8 245.8l3 2.9M94.8 245.1h7.8"/>
<circle cx="95.8" cy="233.2" r=".33"/>
<circle cx="94.4" cy="245.1" r=".34"/>
</g>
<circle cx="95.8" cy="248.5" r=".33" fill="#1c1c1c"/>
<g fill="none" stroke="#1c1c1c" stroke-width=".17">
<path d="M95.8 248.5v1.7h6.8"/>
<circle cx="95.8" cy="248.5" r=".33"/>
</g>
<circle cx="89" cy="229.8" r=".34" fill="#1c1c1c"/>
<circle cx="89" cy="229.8" r=".34" fill="none" stroke="#1c1c1c" stroke-width=".17"/>
<circle cx="87.3" cy="224.7" r=".33" fill="#1c1c1c"/>
<g fill="none" stroke="#1c1c1c" stroke-width=".17">
<path d="M87.3 214.6v10.1M89 219.7v10.1M100.2 248.5h1.4"/>
<circle cx="87.3" cy="224.7" r=".33"/>
</g>
<path d="M82.3 179h20.3v72.9h-20.3z" fill-rule="evenodd" fill="#f5f5f5"/>
<g fill="none" stroke="#262626" stroke-width=".17">
<path d="M67 179.8v1.7M82.3 179h20.3v72.9h-20.3zM67 184.9v1.7M67 185.8h1.7M67 180.7h1.7M118.7 184.1h1.7M119.6 184.1v1.7M39 219.7h1.7M39.8 218v1.7M45.8 219.7h1.7M46.7 218v1.7M72.1 249.3v1.7"/>
<path d="M72.1 250.2h1.7M107.7 250.2h1.7M109.4 249.3v1.7"/>
</g>
<g fill="none" stroke="#1c1c1c" stroke-width=".17">
<path d="M73.8 189.1h.5M73.8 195.9h.5M74 182.9h3M74 183.6h3M74.3 187.6v3.1M74.3 194.4v3M75 189.1h.5M75 187.6v3.1M75 194.4v3M75 195.9h.5M75.5 182.4v.5M75.5 183.6v.5"/>
<path d="M106.2 182.9h3M106.2 183.6h3M106.2 191.3h3M106.2 192h3M107.7 182.4v.5M107.7 183.6v.5M107.7 190.8v.5M107.7 192v.5M82.9 248.5h3.2"/>
</g>
<g fill="none" stroke="#000" stroke-width=".17">
<path d="M72.1 189.1h1.7M72.1 195.9h1.7M75.5 189.1h6.8M75.5 195.9h6.8M75.5 180.7v1.7M75.5 184.1v1.7M77.2 180.7h5.1M77.2 185.8h5.1M77.2 199.3h5.1M102.6 180.7h5.1v1.7M102.6 187.5h5.1M102.6 189.1h5.1v1.7"/>
<path d="M102.6 195.9h5.1M102.6 199.3h5.1M107.7 184.1v1.7M107.7 192.5v1.7M77.2 204.4h5.1M77.2 209.5h5.1M102.6 204.4h5.1M102.6 209.5h5.1M102.6 214.6h5.1M102.6 219.7h5.1M77.2 234.9h5.1M77.2 229.8h5.1"/>
<path d="M77.2 224.7h5.1M102.6 234.9h5.1M102.6 229.8h5.1M102.6 224.7h5.1M77.2 245.1h5.1M77.2 240h5.1M77.2 250.2h5.1M102.6 245.1h5.1M102.6 240h5.1M102.6 250.2h5.1"/>
</g>
<path d="M117.9 197.6v1.7M119.6 197.6v6.8M121.3 197.6v11.9" fill="none" stroke="#0e0e0e" stroke-width=".17"/>
<path d="M150.1 186.6h5.1v55.9h-5.1z" fill-rule="evenodd" fill="#f5f5f5"/>
<path d="M150.1 186.6h5.1v55.9h-5.1z" fill="none" stroke="#262626" stroke-width=".15"/>
<path d="M173.9 186.6h16.9v57.6h-16.9z" fill-rule="evenodd" fill="#f5f5f5"/>
<path d="M173.9 186.6h16.9v57.6h-16.9z" fill="none" stroke="#262626" stroke-width=".15"/>
<path d="M152.7 185.8v-3.4h39.8v66.1h-39.8v-5.1" fill="none" stroke="#1c1c1c" stroke-width=".51"/>
<g fill="none" stroke="#0e0e0e" stroke-width=".17">
<path d="M150.1 198.5h-20.3v.8h-22.1M150.1 188.3h-18.7v16.1h-23.7M150.1 195.1h-17v14.4h-25.4M150.1 193.4h-15.3v31.3h-27.1M150.1 191.7h-13.6v38.1h-28.8M150.1 190h-11.9v44.9h-30.5M150.1 196.8h-8.5v48.3h-33.9M155.2 188.3h18.7M155.2 190h18.7M155.2 191.7h18.7M155.2 193.4h18.7M155.2 195.1h18.7"/>
<path d="M155.2 196.8h18.7M155.2 198.5h18.7M150.1 200.2h-10.2v39.8h-32.2M155.2 200.2h18.7M155.2 203.5h18.7M155.2 205.2h18.7M155.2 207h18.7M155.2 208.7h18.7M155.2 212h18.7M155.2 213.7h18.7M155.2 215.4h18.7M155.2 217.1h18.7"/>
<path d="M155.2 220.5h18.7M155.2 222.2h18.7M155.2 223.9h18.7M155.2 225.6h18.7M155.2 229h18.7M155.2 230.7h18.7M155.2 234.1h18.7M155.2 235.8h18.7M155.2 239.2h18.7M155.2 240.9h18.7"/>
</g>
<circle cx="39.8" cy="216.3" r=".33" fill="#0e0e0e"/>
<circle cx="39.8" cy="216.3" r=".33" fill="none" stroke="#0e0e0e" stroke-width=".15"/>
<circle cx="70.4" cy="189.1" r=".34" fill="#0e0e0e"/>
<circle cx="70.4" cy="189.1" r=".34" fill="none" stroke="#0e0e0e" stroke-width=".15"/>
<circle cx="70.4" cy="185.7" r=".33" fill="#0e0e0e"/>
<circle cx="70.4" cy="185.7" r=".33" fill="none" stroke="#0e0e0e" stroke-width=".15"/>
<circle cx="75.5" cy="185.7" r=".32" fill="#0e0e0e"/>
<circle cx="75.5" cy="185.7" r=".32" fill="none" stroke="#0e0e0e" stroke-width=".15"/>
<circle cx="75.5" cy="180.7" r=".32" fill="#0e0e0e"/>
<circle cx="75.5" cy="180.7" r=".32" fill="none" stroke="#0e0e0e" stroke-width=".15"/>
<circle cx="117.9" cy="199.3" r=".33" fill="#0e0e0e"/>
<circle cx="117.9" cy="199.3" r=".33" fill="none" stroke="#0e0e0e" stroke-width=".15"/>
<circle cx="119.6" cy="204.4" r=".33" fill="#0e0e0e"/>
<circle cx="119.6" cy="204.4" r=".33" fill="none" stroke="#0e0e0e" stroke-width=".15"/>
<circle cx="121.3" cy="209.5" r=".32" fill="#0e0e0e"/>
<circle cx="121.3" cy="209.5" r=".32" fill="none" stroke="#0e0e0e" stroke-width=".15"/>
<path d="M24.8 21h171.9" fill="none" stroke="#000" stroke-width=".53"/>
<text font-size="5.1" x="32.3" y="140.9" transform="rotate(-90 32.3 140.9)">RS-232</text>
<text font-size="5" x="25" y="19.6">RS232 Interfaces</text>
<text font-size="4.2" x="183.9" y="278.7">10</text>
<text font-size="3.6" x="32.3" y="206.1" transform="rotate(-90 32.3 206.1)">RS-232</text>
<g font-size="3.5">
<text x="25" y="33.8">AT91SAM9260/AT91SAM9G20 microcontrollers has seven USART ports which can be used to connect the</text>
<text x="25" y="37.8">minimodule with a PC computer other equipment equipped with a RS-232 port. UART0 have full modem lines,</text>
<text x="25" y="41.9">UART 1, 2, and3 have two modem signals: RTS and CTS, and ports UART4, 5 and DBGU only TXD and RXD</text>
<text x="25" y="45.9">lines. Drawings below show example of use UART0.</text>
<text x="80.4" y="164.2">Figure 6 Example of UART0 use as DCE.</text>
<text x="80.9" y="260.5">Figure 7 Example of UART0 use as DTE.</text>
</g>
<g font-size="3" fill="#0e0e0e">
<text x="168.6" y="72">UART0</text>
<text x="168.6" y="87.3">UART1</text>
<text x="168.6" y="99.1">UART2</text>
<text x="168.6" y="110.8">UART3</text>
<text x="168.6" y="120.3">UART4</text>
<text x="168.6" y="127.3">UART5</text>
<text x="168.6" y="134.4">DBGU</text>
<text x="158" y="143.8">MMnet1001 module</text>
</g>
<g font-size="2.1" fill="#262626">
<text x="173.3" y="59.2">AT91SAM9260</text>
<text x="143.9" y="61.6">PB4/TXD0</text>
<text x="143.9" y="63.9">PB5/RXD0</text>
<text x="143.9" y="68.6">PB23/DCD0</text>
<text x="143.9" y="66.3">PB22/DSR0</text>
<text x="143.9" y="71">PB24/DTR0</text>
<text x="143.9" y="73.4">PB25/RI0</text>
<text x="143.9" y="75.7">PB26/RTS0</text>
<text x="143.9" y="82.8">PB6/TXD1</text>
<text x="143.9" y="78.1">PB27/CTS0</text>
<text x="92.2" y="86.3">+3V3</text>
<text x="143.9" y="89.8">PB29/CTS1</text>
<text x="143.9" y="87.5">PB28/RTS1</text>
<text x="143.9" y="85.1">PB7/RXD1</text>
<text x="143.9" y="94.5">PB8/TXD2</text>
<text x="143.9" y="101.6">PA5/CTS2</text>
<text x="143.9" y="99.3">PA4/RTS2</text>
<text x="143.9" y="96.9">PB9/RXD2</text>
<text x="59.8" y="104">+5V</text>
<text x="143.9" y="106.3">PB10/TXD3</text>
<text x="59" y="111">GND</text>
<text x="143.9" y="108.7">PB11/RXD3</text>
<text x="143.9" y="113.4">PC10/A25/CFRNW/CTS3</text>
<text x="143.9" y="111">PC8/NCS4/CFCS0/RTS3</text>
<text x="50.3" y="115.7">GND</text>
<text x="143.9" y="118.1">PA30/SCK2/RXD4</text>
<text x="50.3" y="122.8">GND</text>
<text x="143.9" y="125.2">PB12/TXD5</text>
<text x="143.9" y="120.4">PA31/SCK0/TXD4</text>
<text x="143.9" y="127.5">PB13/RXD5</text>
<text x="143.9" y="132.2">PB15/DTXD</text>
<text x="143.9" y="134.6">PB14/DRXD</text>
<text x="50.3" y="148.7">GND</text>
<text x="92.3" y="149.9">GND</text>
</g>
<g font-size="2.1" fill="#0e0e0e">
<text x="135.7" y="62.7">J1-7</text>
<text x="135.7" y="65.1">J1-8</text>
<text x="135.7" y="67.4">J2-22</text>
<text x="135.7" y="69.8">J2-23</text>
<text x="135.7" y="72.2">J2-24</text>
<text x="135.7" y="74.5">J2-25</text>
<text x="135.7" y="76.9">J2-26</text>
<text x="135.7" y="79.2">J2-27</text>
<text x="135.7" y="83.9">J1-9</text>
<text x="135.7" y="86.3">J1-10</text>
<text x="135.7" y="88.6">J2-28</text>
<text x="135.7" y="91">J2-29</text>
<text x="135.7" y="95.7">J1-11</text>
<text x="68.4" y="100.4">100n</text>
<text x="135.7" y="98.1">J1-12</text>
<text x="135.7" y="100.4">J2-7</text>
<text x="119.2" y="106.1">100n</text>
<text x="135.7" y="102.8">J2-8</text>
<text x="135.7" y="107.5">J2-16</text>
<text x="37.8" y="111">DB9F</text>
<text x="135.7" y="109.9">J2-17</text>
<text x="135.7" y="112.2">J1-35</text>
<text x="68.4" y="114.6">100n</text>
<text x="119.2" y="117.9">100n</text>
<text x="135.7" y="114.6">J1-37</text>
<text x="135.7" y="119.3">J2-14</text>
<text x="135.7" y="121.6">J2-15</text>
<text x="135.7" y="126.3">J2-18</text>
<text x="135.7" y="128.7">J2-19</text>
<text x="135.7" y="133.4">J1-14</text>
<text x="135.7" y="135.8">J1-13</text>
<text x="101.6" y="140.7">ST3232</text>
<text x="174.7" y="195.5">UART0</text>
<text x="174.7" y="206.5">UART1</text>
<text x="174.7" y="215">UART2</text>
<text x="174.7" y="223.5">UART3</text>
<text x="174.7" y="230.3">UART4</text>
<text x="174.7" y="235.3">UART5</text>
<text x="174.7" y="240.4">DBGU</text>
<text x="167.1" y="247.2">MMnet1001 module</text>
</g>
<g font-size="2.1">
<text x="94" y="95" transform="rotate(-90 94 95)">16</text>
<text x="103.4" y="101.6">C1+</text>
<text x="109.8" y="100.4">1</text>
<text x="78.2" y="102.8">2</text>
<text x="82" y="104">V+</text>
<text x="95.2" y="102.2" transform="rotate(-90 95.2 102.2)">VCC</text>
<text x="78.2" y="109.9">6</text>
<text x="82" y="111">V-</text>
<text x="103.4" y="113.4">C2+</text>
<text x="103.9" y="111">C1-</text>
<text x="109.8" y="112.2">4</text>
<text x="109.8" y="109.9">3</text>
<text x="43.9" y="124">9</text>
<text x="43.9" y="121.6">5</text>
<text x="103.9" y="122.8">C2-</text>
<text x="109.8" y="121.6">5</text>
<text x="43.9" y="131.1">3</text>
<text x="43.9" y="128.7">8</text>
<text x="43.9" y="126.3">4</text>
<text x="77.2" y="126.3">14</text>
<text x="77.2" y="131.1">13</text>
<text x="78.2" y="128.7">7</text>
<text x="82" y="127.5">T1 OUT</text>
<text x="82" y="129.9">T2 OUT</text>
<text x="102" y="127.5">T1 IN</text>
<text x="102" y="129.9">T2 IN</text>
<text x="109.8" y="126.3">11</text>
<text x="109.8" y="128.7">10</text>
<text x="109.8" y="131.1">12</text>
<text x="43.9" y="135.8">2</text>
<text x="43.9" y="133.4">7</text>
<text x="78.2" y="133.4">8</text>
<text x="82" y="132.2">R1 IN</text>
<text x="82" y="134.6">R2 IN</text>
<text x="95.2" y="136.9" transform="rotate(-90 95.2 136.9)">GND</text>
<text x="99.8" y="132.2">R1 OUT</text>
<text x="99.8" y="134.6">R2 OUT</text>
<text x="109.8" y="133.4">9</text>
<text x="43.9" y="140.5">1</text>
<text x="43.9" y="138.1">6</text>
<text x="94" y="141.9" transform="rotate(-90 94 141.9)">15</text>
</g>
<g font-size="1.5" fill="#262626">
<text x="63.2" y="181.2">+3V3</text>
<text x="117.9" y="183.7">+3V3</text>
<text x="63.5" y="186.3">GND</text>
<text x="156.9" y="188">PB4/TXD0</text>
<text x="156.9" y="189.7">PB5/RXD0</text>
<text x="156.9" y="191.3">PB22/DSR0</text>
<text x="178.1" y="186.3">AT91SAM9260</text>
<text x="156.9" y="193">PB23/DCD0</text>
<text x="156.9" y="194.8">PB24/DTR0</text>
<text x="156.9" y="196.5">PB25/RI0</text>
<text x="111.1" y="199">RTS</text>
<text x="156.9" y="203.2">PB6/TXD1</text>
<text x="156.9" y="199.9">PB27/CTS0</text>
<text x="156.9" y="198.2">PB26/RTS0</text>
<text x="111.1" y="204.1">TXD</text>
<text x="111.1" y="209.2">DTR</text>
<text x="156.9" y="208.3">PB29/CTS1</text>
<text x="156.9" y="206.6">PB28/RTS1</text>
<text x="156.9" y="204.9">PB7/RXD1</text>
<text x="156.9" y="215.1">PA4/RTS2</text>
<text x="156.9" y="211.7">PB8/TXD2</text>
<text x="156.9" y="213.4">PB9/RXD2</text>
<text x="38.3" y="221">GND</text>
<text x="45" y="221">GND</text>
<text x="156.9" y="220.2">PB10/TXD3</text>
<text x="156.9" y="221.9">PB11/RXD3</text>
<text x="156.9" y="216.8">PA5/CTS2</text>
<text x="111.1" y="224.5">DCD</text>
<text x="156.9" y="225.3">PC10/A25/CFRNW/CTS3</text>
<text x="156.9" y="223.6">PC8/NCS4/CFCS0/RTS3</text>
<text x="111.1" y="229.5">DSR</text>
<text x="156.9" y="233.8">PB12/TXD5</text>
<text x="156.9" y="228.7">PA30/SCK2/RXD4</text>
<text x="156.9" y="230.4">PA31/SCK0/TXD4</text>
<text x="111.1" y="234.6">RXD</text>
<text x="111.1" y="239.7">CTS</text>
<text x="156.9" y="235.5">PB13/RXD5</text>
<text x="156.9" y="238.8">PB15/DTXD</text>
<text x="111.1" y="244.8">RI</text>
<text x="156.9" y="240.5">PB14/DRXD</text>
<text x="68.3" y="250.7">+3V3</text>
<text x="109.8" y="250.7">GND</text>
</g>
<g font-size="1.5" fill="#0e0e0e">
<text x="77.2" y="185.3">100n25</text>
<text x="109.4" y="185.3">100n</text>
<text x="123.8" y="191.3">100k</text>
<text x="151" y="188.8">J1-7</text>
<text x="151" y="190.5">J1-8</text>
<text x="73.6" y="192.2">100n</text>
<text x="109.4" y="193.8">100n</text>
<text x="123.8" y="194.8">100k</text>
<text x="123.8" y="193">100k</text>
<text x="151" y="192.2">J2-22</text>
<text x="151" y="193.9">J2-23</text>
<text x="151" y="195.6">J2-24</text>
<text x="151" y="197.3">J2-25</text>
<text x="73.6" y="199">100n</text>
<text x="151" y="199">J2-26</text>
<text x="151" y="200.7">J2-27</text>
<text x="151" y="204.1">J1-9</text>
<text x="151" y="205.8">J1-10</text>
<text x="151" y="207.5">J2-28</text>
<text x="151" y="209.2">J2-29</text>
<text x="151" y="212.6">J1-11</text>
<text x="151" y="214.2">J1-12</text>
<text x="151" y="215.9">J2-7</text>
<text x="151" y="217.6">J2-8</text>
<text x="151" y="221">J2-16</text>
<text x="151" y="222.8">J2-17</text>
<text x="151" y="224.5">J1-35</text>
<text x="151" y="226.1">J1-37</text>
<text x="151" y="229.5">J2-14</text>
<text x="151" y="231.2">J2-15</text>
<text x="151" y="234.6">J2-18</text>
<text x="151" y="236.3">J2-19</text>
<text x="151" y="239.7">J1-14</text>
<text x="151" y="241.4">J1-13</text>
</g>
<g font-size="1.5">
<text x="79.9" y="180.3">26</text>
<text x="103.5" y="180.3">28</text>
<text x="79.9" y="188.8">27</text>
<text x="103.5" y="187.1">24</text>
<text x="103.5" y="188.8">1</text>
<text x="42.4" y="195.6">2</text>
<text x="42.4" y="192.2">1</text>
<text x="42.4" y="197.3">7</text>
<text x="42.4" y="193.9">6</text>
<text x="80.6" y="195.6">3</text>
<text x="103.5" y="195.6">2</text>
<text x="42.4" y="202.4">4</text>
<text x="42.4" y="199">3</text>
<text x="42.4" y="200.7">8</text>
<text x="80.6" y="199">9</text>
<text x="103.5" y="199">14</text>
<text x="42.4" y="205.8">5</text>
<text x="42.4" y="204.1">9</text>
<text x="79.9" y="209.2">11</text>
<text x="79.9" y="204.1">10</text>
<text x="103.5" y="204.1">13</text>
<text x="103.5" y="209.2">12</text>
<text x="34.4" y="211.9" transform="rotate(-90 34.4 211.9)">11</text>
<text x="39.5" y="211.9" transform="rotate(-90 39.5 211.9)">10</text>
<text x="103.5" y="214.2">21</text>
<text x="103.5" y="219.3">20</text>
<text x="80.6" y="224.5">4</text>
<text x="103.5" y="224.5">19</text>
<text x="80.6" y="229.5">5</text>
<text x="103.5" y="229.5">18</text>
<text x="80.6" y="234.6">6</text>
<text x="80.6" y="239.7">7</text>
<text x="103.5" y="239.7">16</text>
<text x="103.5" y="234.6">17</text>
<text x="80.6" y="244.8">8</text>
<text x="103.5" y="244.8">15</text>
<text x="79.9" y="249.9">22</text>
<text x="103.5" y="249.9">23</text>
</g>
<g font-size="1.1" fill="#0e0e0e">
<text x="36.1" y="188.1">DB9M</text>
<text x="32.9" y="215.9">J20</text>
</g>
<g font-size="1" fill="#0e0e0e">
<text x="49.8" y="191.8">DCD</text>
<text x="49.9" y="195.2">RXD</text>
<text x="49.9" y="193.5">DSR</text>
<text x="50" y="196.9">RTS</text>
<text x="49.9" y="202">DTR</text>
<text x="49.9" y="198.6">TXD</text>
<text x="50" y="200.3">CTS</text>
<text x="50.8" y="203.7">RI</text>
</g>
<text font-size="1" fill="#1c1c1c" x="83.8" y="249.4">SHDN</text>
</svg>
